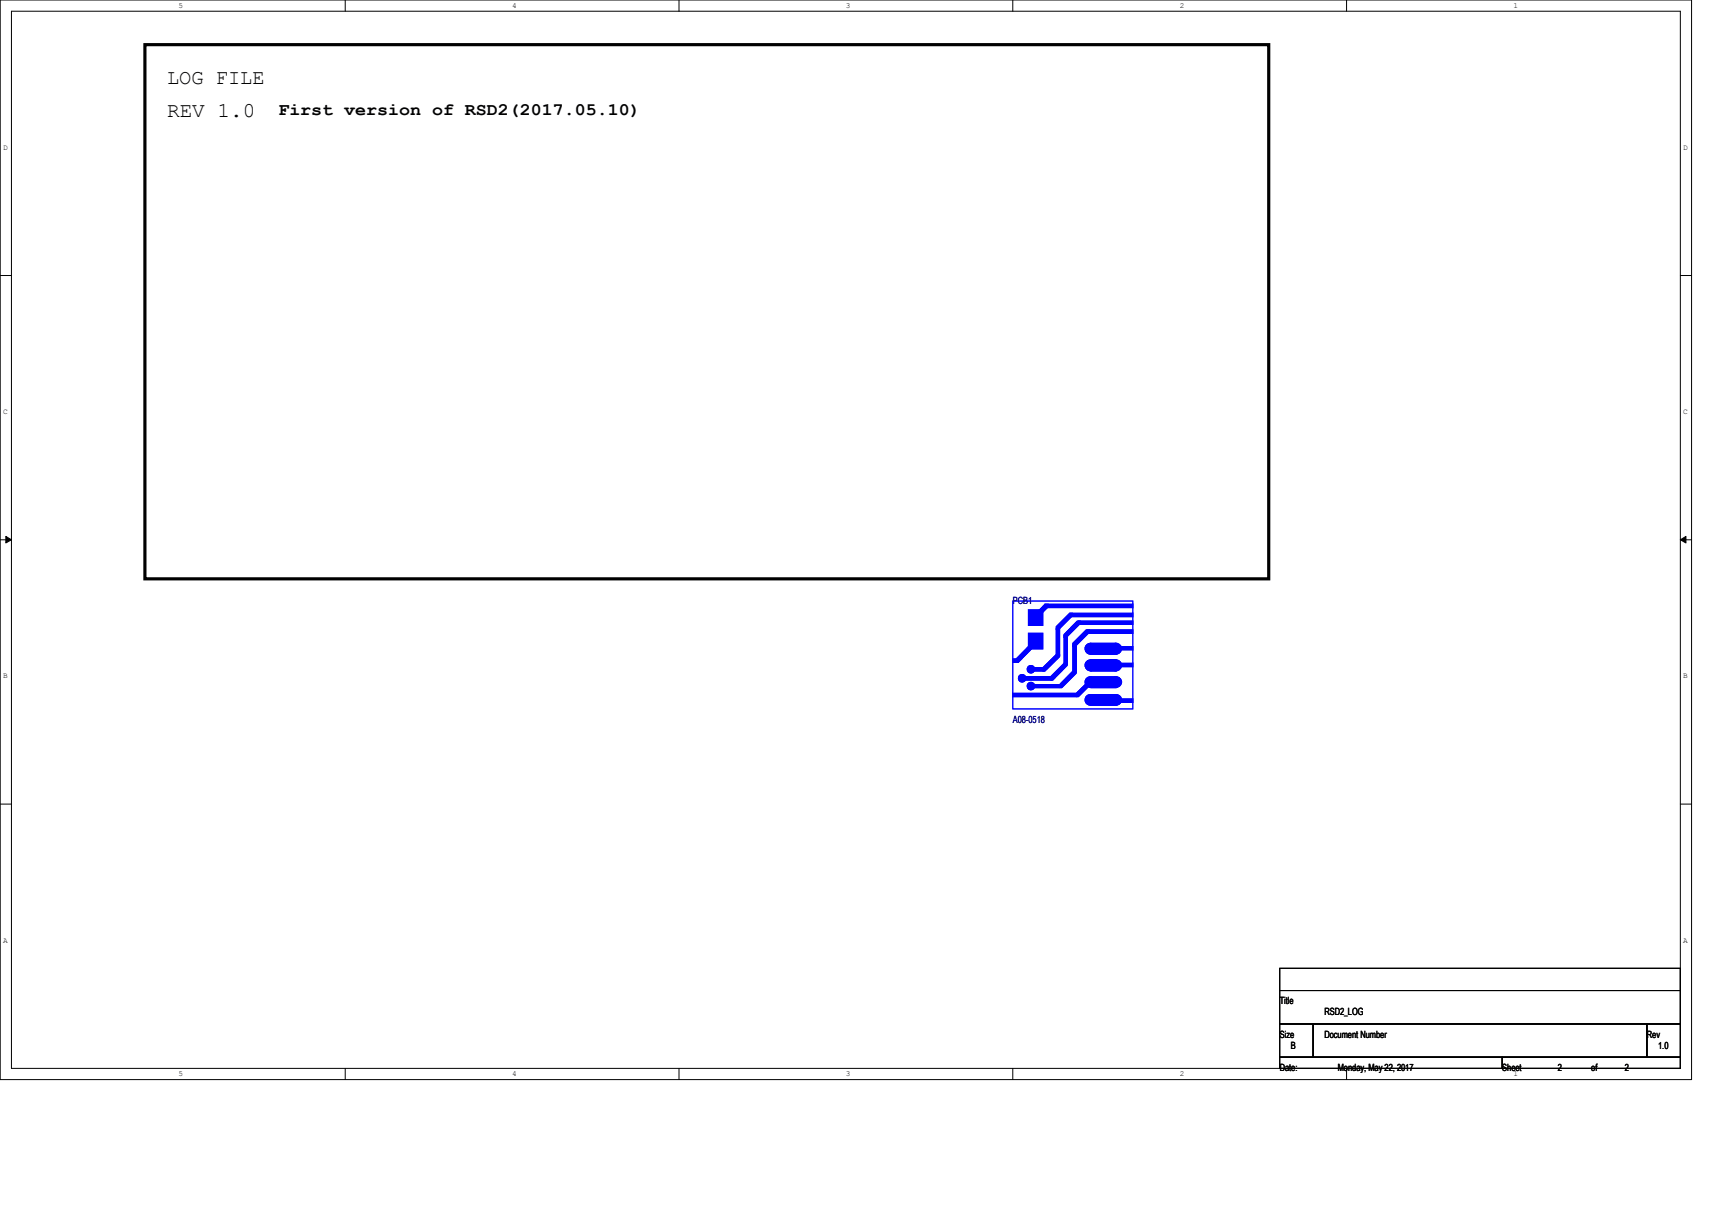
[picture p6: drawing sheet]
<svg xmlns="http://www.w3.org/2000/svg" width="297mm" height="210mm" viewBox="0 0 297 210" stroke-linecap="round" stroke-linejoin="round" font-family="sans-serif">
<path d="M0 0h293.5v187.3h-293.5zM2 1.9h289.5v183.4h-289.5z" fill="none" stroke="#000" stroke-width=".17"/>
<g fill="#fff">
<path d="M30.9 .2h.8v1.5h-.8z"/>
<path d="M30.9 185.5h.8v1.6h-.8z"/>
</g>
<path d="M59.9 0v1.9M59.9 185.3v2" fill="none" stroke="#000" stroke-width=".17"/>
<g fill="#fff">
<path d="M88.9 .2h.8v1.5h-.8z"/>
<path d="M88.9 185.5h.8v1.6h-.8z"/>
</g>
<path d="M117.8 0v1.9M117.8 185.3v2" fill="none" stroke="#000" stroke-width=".17"/>
<g fill="#fff">
<path d="M146.8 .2h.8v1.5h-.8z"/>
<path d="M146.8 185.5h.8v1.6h-.8z"/>
</g>
<path d="M175.7 0v1.9M175.7 185.3v2" fill="none" stroke="#000" stroke-width=".17"/>
<g fill="#fff">
<path d="M204.7 .2h.8v1.5h-.8z"/>
<path d="M204.7 185.5h.8v1.6h-.8z"/>
</g>
<path d="M233.6 0v1.9M233.6 185.3v2" fill="none" stroke="#000" stroke-width=".17"/>
<g fill="#fff">
<path d="M262.6 .2h.8v1.5h-.8z"/>
<path d="M262.6 185.5h.8v1.6h-.8z"/>
<path d="M.5 24.8h.9v1.6h-.9z"/>
<path d="M292.1 24.8h.8v1.6h-.8z"/>
<path d="M.5 70.7h.9v1.5h-.9z"/>
<path d="M292.1 70.7h.8v1.5h-.8z"/>
</g>
<path d="M0 47.8h2M291.5 47.8h2" fill="none" stroke="#000" stroke-width=".17"/>
<g fill="#fff">
<path d="M.5 116.5h.9v1.6h-.9z"/>
<path d="M292.1 116.5h.8v1.6h-.8z"/>
</g>
<path d="M0 93.6h2M1 93l1 .6-1 .6zM291.5 93.6l1-.6v1.2zM291.5 93.6h2" fill="none" stroke="#000" stroke-width=".17"/>
<path d="M1 93l1 .6-1 .6zM291.5 93.6l1-.6v1.2z" fill="#000"/>
<g fill="#fff">
<path d="M.5 162.4h.9v1.5h-.9z"/>
<path d="M292.1 162.4h.8v1.5h-.8z"/>
</g>
<path d="M0 139.5h2M291.5 139.5h2M222 168h69.5v3.8h-69.5zM222 171.8h69.5v5.8h-69.5zM222 177.6h5.8v5.8h-5.8zM227.8 177.6h57.9v5.8h-57.9zM285.7 177.6h5.8v5.8h-5.8zM222 183.4h38.6v1.9h-38.6zM260.6 183.4h30.9v1.9h-30.9z" fill="none" stroke="#000" stroke-width=".17"/>
<path d="M25.1 7.7h195v92.7h-195z" fill="none" stroke="#000" stroke-width=".55"/>
<circle cx="178.9" cy="119" r=".66" fill="#00f"/>
<circle cx="178.9" cy="119" r=".66" fill="none" stroke="#00f" stroke-width=".17"/>
<path d="M186.1 112h.6v4.6h-.6z" fill-rule="evenodd" fill="#00f"/>
<path d="M186.1 112h.6v4.6h-.6z" fill="none" stroke="#00f" stroke-width=".17"/>
<path d="M179.2 118.7h4.7v.6h-4.7z" fill-rule="evenodd" fill="#00f"/>
<path d="M179.2 118.7h4.7v.6h-4.7z" fill="none" stroke="#00f" stroke-width=".17"/>
<path d="M186.1 116.4h.6v.4l-2.5 2.5h-.3v-.6z" fill-rule="evenodd" fill="#00f"/>
<path d="M186.1 116.4h.6v.4l-2.5 2.5h-.3v-.6z" fill="none" stroke="#00f" stroke-width=".17"/>
<path d="M191.9 112.2h4.7v.5h-4.7z" fill-rule="evenodd" fill="#00f"/>
<path d="M191.9 112.2h4.7v.5h-4.7z" fill="none" stroke="#00f" stroke-width=".17"/>
<circle cx="177.3" cy="117.7" r=".66" fill="#00f"/>
<circle cx="177.3" cy="117.7" r=".66" fill="none" stroke="#00f" stroke-width=".17"/>
<path d="M182.3 117.4l2.3-2.3h.6v.3l-2.5 2.6h-.4z" fill-rule="evenodd" fill="#00f"/>
<path d="M182.3 117.4l2.3-2.3h.6v.3l-2.5 2.6h-.4z" fill="none" stroke="#00f" stroke-width=".17"/>
<path d="M184.6 110.2h.6v5.1h-.6z" fill-rule="evenodd" fill="#00f"/>
<path d="M184.6 110.2h.6v5.1h-.6z" fill="none" stroke="#00f" stroke-width=".17"/>
<path d="M175.7 114.3h1v.6h-1z" fill-rule="evenodd" fill="#00f"/>
<path d="M175.7 114.3h1v.6h-1z" fill="none" stroke="#00f" stroke-width=".17"/>
<circle cx="178.9" cy="116.1" r=".66" fill="#00f"/>
<circle cx="178.9" cy="116.1" r=".66" fill="none" stroke="#00f" stroke-width=".17"/>
<path d="M180.9 115.8l2.4-2.3h.6v.4l-2.6 2.5h-.4z" fill-rule="evenodd" fill="#00f"/>
<path d="M180.9 115.8l2.4-2.3h.6v.4l-2.6 2.5h-.4z" fill="none" stroke="#00f" stroke-width=".17"/>
<path d="M183.3 109.1h.6v4.6h-.6z" fill-rule="evenodd" fill="#00f"/>
<path d="M183.3 109.1h.6v4.6h-.6z" fill="none" stroke="#00f" stroke-width=".17"/>
<path d="M186.1 111.6l2.4-2.3h.6v.3l-2.6 2.6h-.4z" fill-rule="evenodd" fill="#00f"/>
<path d="M186.1 111.6l2.4-2.3h.6v.3l-2.6 2.6h-.4z" fill="none" stroke="#00f" stroke-width=".17"/>
<path d="M186.9 107.7h.6v.4l-2.5 2.5h-.4v-.5z" fill-rule="evenodd" fill="#00f"/>
<path d="M186.9 107.7h.6v.4l-2.5 2.5h-.4v-.5z" fill="none" stroke="#00f" stroke-width=".17"/>
<path d="M183.3 108.7l2.3-2.3h.5v.4l-2.5 2.5h-.3z" fill-rule="evenodd" fill="#00f"/>
<path d="M183.3 108.7l2.3-2.3h.5v.4l-2.5 2.5h-.3z" fill="none" stroke="#00f" stroke-width=".17"/>
<path d="M188.7 109.3h7.9v.6h-7.9z" fill-rule="evenodd" fill="#00f"/>
<path d="M188.7 109.3h7.9v.6h-7.9z" fill="none" stroke="#00f" stroke-width=".17"/>
<path d="M187.1 107.7h9.5v.6h-9.5z" fill-rule="evenodd" fill="#00f"/>
<path d="M187.1 107.7h9.5v.6h-9.5z" fill="none" stroke="#00f" stroke-width=".17"/>
<path d="M185.6 106.4h11v.6h-11z" fill-rule="evenodd" fill="#00f"/>
<path d="M185.6 106.4h11v.6h-11z" fill="none" stroke="#00f" stroke-width=".17"/>
<circle cx="193.7" cy="112.5" r=".95" fill="#00f"/>
<circle cx="193.7" cy="112.5" r=".95" fill="none" stroke="#00f" stroke-width=".17"/>
<path d="M189.2 111.6h4.5v1.9h-4.5z" fill-rule="evenodd" fill="#00f"/>
<path d="M189.2 111.6h4.5v1.9h-4.5z" fill="none" stroke="#00f" stroke-width=".17"/>
<circle cx="189.2" cy="112.5" r=".95" fill="#00f"/>
<circle cx="189.2" cy="112.5" r=".95" fill="none" stroke="#00f" stroke-width=".17"/>
<circle cx="193.7" cy="115.4" r=".95" fill="#00f"/>
<circle cx="193.7" cy="115.4" r=".95" fill="none" stroke="#00f" stroke-width=".17"/>
<path d="M189.2 114.5h4.5v1.9h-4.5z" fill-rule="evenodd" fill="#00f"/>
<path d="M189.2 114.5h4.5v1.9h-4.5z" fill="none" stroke="#00f" stroke-width=".17"/>
<circle cx="189.2" cy="115.4" r=".95" fill="#00f"/>
<circle cx="189.2" cy="115.4" r=".95" fill="none" stroke="#00f" stroke-width=".17"/>
<circle cx="189.2" cy="118.3" r=".95" fill="#00f"/>
<circle cx="189.2" cy="118.3" r=".95" fill="none" stroke="#00f" stroke-width=".17"/>
<path d="M189.2 117.4h4.5v1.9h-4.5z" fill-rule="evenodd" fill="#00f"/>
<path d="M189.2 117.4h4.5v1.9h-4.5z" fill="none" stroke="#00f" stroke-width=".17"/>
<circle cx="193.7" cy="118.3" r=".95" fill="#00f"/>
<circle cx="193.7" cy="118.3" r=".95" fill="none" stroke="#00f" stroke-width=".17"/>
<path d="M191.9 115.1h4.7v.6h-4.7z" fill-rule="evenodd" fill="#00f"/>
<path d="M191.9 115.1h4.7v.6h-4.7z" fill="none" stroke="#00f" stroke-width=".17"/>
<path d="M177.8 117.4h4.7v.6h-4.7z" fill-rule="evenodd" fill="#00f"/>
<path d="M177.8 117.4h4.7v.6h-4.7z" fill="none" stroke="#00f" stroke-width=".17"/>
<path d="M175.7 120.3h11v.6h-11z" fill-rule="evenodd" fill="#00f"/>
<path d="M175.7 120.3h11v.6h-11z" fill="none" stroke="#00f" stroke-width=".17"/>
<path d="M186.7 120.3l2.4-2.3h.5v.4l-2.5 2.5h-.4z" fill-rule="evenodd" fill="#00f"/>
<path d="M186.7 120.3l2.4-2.3h.5v.4l-2.5 2.5h-.4z" fill="none" stroke="#00f" stroke-width=".17"/>
<path d="M189.2 120.5h4.5v1.9h-4.5z" fill-rule="evenodd" fill="#00f"/>
<path d="M189.2 120.5h4.5v1.9h-4.5z" fill="none" stroke="#00f" stroke-width=".17"/>
<circle cx="189.2" cy="121.4" r=".95" fill="#00f"/>
<circle cx="189.2" cy="121.4" r=".95" fill="none" stroke="#00f" stroke-width=".17"/>
<circle cx="193.7" cy="121.4" r=".95" fill="#00f"/>
<circle cx="193.7" cy="121.4" r=".95" fill="none" stroke="#00f" stroke-width=".17"/>
<path d="M192.1 121.2h4.5v.6h-4.5z" fill-rule="evenodd" fill="#00f"/>
<path d="M192.1 121.2h4.5v.6h-4.5z" fill="none" stroke="#00f" stroke-width=".17"/>
<path d="M178.4 105.8h2.5v2.7h-2.5z" fill-rule="evenodd" fill="#00f"/>
<path d="M178.4 105.8h2.5v2.7h-2.5z" fill="none" stroke="#00f" stroke-width=".17"/>
<path d="M178.4 109.9h2.5v2.7h-2.5z" fill-rule="evenodd" fill="#00f"/>
<path d="M178.4 109.9h2.5v2.7h-2.5z" fill="none" stroke="#00f" stroke-width=".17"/>
<path d="M181.3 104.8h.6v.4l-2.5 2.5h-.4v-.6z" fill-rule="evenodd" fill="#00f"/>
<path d="M181.3 104.8h.6v.4l-2.5 2.5h-.4v-.6z" fill="none" stroke="#00f" stroke-width=".17"/>
<path d="M181.3 104.8h15.3v.6h-15.3z" fill-rule="evenodd" fill="#00f"/>
<path d="M181.3 104.8h15.3v.6h-15.3z" fill="none" stroke="#00f" stroke-width=".17"/>
<path d="M178.6 112h.6v.4l-2.5 2.5h-.4v-.6z" fill-rule="evenodd" fill="#00f"/>
<path d="M178.6 112h.6v.4l-2.5 2.5h-.4v-.6z" fill="none" stroke="#00f" stroke-width=".17"/>
<path d="M178.6 115.8h2.5v.6h-2.5z" fill-rule="evenodd" fill="#00f"/>
<path d="M175.7 104.3h20.9v18.7h-20.9zM178.6 115.8h2.5v.6h-2.5z" fill="none" stroke="#00f" stroke-width=".17"/>
<circle cx="178.9" cy="119" r=".66" fill="#00f"/>
<circle cx="178.9" cy="119" r=".66" fill="none" stroke="#00f" stroke-width=".17"/>
<path d="M186.1 112h.6v4.6h-.6z" fill-rule="evenodd" fill="#00f"/>
<path d="M186.1 112h.6v4.6h-.6z" fill="none" stroke="#00f" stroke-width=".17"/>
<path d="M179.2 118.7h4.7v.6h-4.7z" fill-rule="evenodd" fill="#00f"/>
<path d="M179.2 118.7h4.7v.6h-4.7z" fill="none" stroke="#00f" stroke-width=".17"/>
<path d="M186.1 116.4h.6v.4l-2.5 2.5h-.3v-.6z" fill-rule="evenodd" fill="#00f"/>
<path d="M186.1 116.4h.6v.4l-2.5 2.5h-.3v-.6z" fill="none" stroke="#00f" stroke-width=".17"/>
<path d="M191.9 112.2h4.7v.5h-4.7z" fill-rule="evenodd" fill="#00f"/>
<path d="M191.9 112.2h4.7v.5h-4.7z" fill="none" stroke="#00f" stroke-width=".17"/>
<circle cx="177.3" cy="117.7" r=".66" fill="#00f"/>
<circle cx="177.3" cy="117.7" r=".66" fill="none" stroke="#00f" stroke-width=".17"/>
<path d="M182.3 117.4l2.3-2.3h.6v.3l-2.5 2.6h-.4z" fill-rule="evenodd" fill="#00f"/>
<path d="M182.3 117.4l2.3-2.3h.6v.3l-2.5 2.6h-.4z" fill="none" stroke="#00f" stroke-width=".17"/>
<path d="M184.6 110.2h.6v5.1h-.6z" fill-rule="evenodd" fill="#00f"/>
<path d="M184.6 110.2h.6v5.1h-.6z" fill="none" stroke="#00f" stroke-width=".17"/>
<path d="M175.7 114.3h1v.6h-1z" fill-rule="evenodd" fill="#00f"/>
<path d="M175.7 114.3h1v.6h-1z" fill="none" stroke="#00f" stroke-width=".17"/>
<circle cx="178.9" cy="116.1" r=".66" fill="#00f"/>
<circle cx="178.9" cy="116.1" r=".66" fill="none" stroke="#00f" stroke-width=".17"/>
<path d="M180.9 115.8l2.4-2.3h.6v.4l-2.6 2.5h-.4z" fill-rule="evenodd" fill="#00f"/>
<path d="M180.9 115.8l2.4-2.3h.6v.4l-2.6 2.5h-.4z" fill="none" stroke="#00f" stroke-width=".17"/>
<path d="M183.3 109.1h.6v4.6h-.6z" fill-rule="evenodd" fill="#00f"/>
<path d="M183.3 109.1h.6v4.6h-.6z" fill="none" stroke="#00f" stroke-width=".17"/>
<path d="M186.1 111.6l2.4-2.3h.6v.3l-2.6 2.6h-.4z" fill-rule="evenodd" fill="#00f"/>
<path d="M186.1 111.6l2.4-2.3h.6v.3l-2.6 2.6h-.4z" fill="none" stroke="#00f" stroke-width=".17"/>
<path d="M186.9 107.7h.6v.4l-2.5 2.5h-.4v-.5z" fill-rule="evenodd" fill="#00f"/>
<path d="M186.9 107.7h.6v.4l-2.5 2.5h-.4v-.5z" fill="none" stroke="#00f" stroke-width=".17"/>
<path d="M183.3 108.7l2.3-2.3h.5v.4l-2.5 2.5h-.3z" fill-rule="evenodd" fill="#00f"/>
<path d="M183.3 108.7l2.3-2.3h.5v.4l-2.5 2.5h-.3z" fill="none" stroke="#00f" stroke-width=".17"/>
<path d="M188.7 109.3h7.9v.6h-7.9z" fill-rule="evenodd" fill="#00f"/>
<path d="M188.7 109.3h7.9v.6h-7.9z" fill="none" stroke="#00f" stroke-width=".17"/>
<path d="M187.1 107.7h9.5v.6h-9.5z" fill-rule="evenodd" fill="#00f"/>
<path d="M187.1 107.7h9.5v.6h-9.5z" fill="none" stroke="#00f" stroke-width=".17"/>
<path d="M185.6 106.4h11v.6h-11z" fill-rule="evenodd" fill="#00f"/>
<path d="M185.6 106.4h11v.6h-11z" fill="none" stroke="#00f" stroke-width=".17"/>
<circle cx="193.7" cy="112.5" r=".95" fill="#00f"/>
<circle cx="193.7" cy="112.5" r=".95" fill="none" stroke="#00f" stroke-width=".17"/>
<path d="M189.2 111.6h4.5v1.9h-4.5z" fill-rule="evenodd" fill="#00f"/>
<path d="M189.2 111.6h4.5v1.9h-4.5z" fill="none" stroke="#00f" stroke-width=".17"/>
<circle cx="189.2" cy="112.5" r=".95" fill="#00f"/>
<circle cx="189.2" cy="112.5" r=".95" fill="none" stroke="#00f" stroke-width=".17"/>
<circle cx="193.7" cy="115.4" r=".95" fill="#00f"/>
<circle cx="193.7" cy="115.4" r=".95" fill="none" stroke="#00f" stroke-width=".17"/>
<path d="M189.2 114.5h4.5v1.9h-4.5z" fill-rule="evenodd" fill="#00f"/>
<path d="M189.2 114.5h4.5v1.9h-4.5z" fill="none" stroke="#00f" stroke-width=".17"/>
<circle cx="189.2" cy="115.4" r=".95" fill="#00f"/>
<circle cx="189.2" cy="115.4" r=".95" fill="none" stroke="#00f" stroke-width=".17"/>
<circle cx="189.2" cy="118.3" r=".95" fill="#00f"/>
<circle cx="189.2" cy="118.3" r=".95" fill="none" stroke="#00f" stroke-width=".17"/>
<path d="M189.2 117.4h4.5v1.9h-4.5z" fill-rule="evenodd" fill="#00f"/>
<path d="M189.2 117.4h4.5v1.9h-4.5z" fill="none" stroke="#00f" stroke-width=".17"/>
<circle cx="193.7" cy="118.3" r=".95" fill="#00f"/>
<circle cx="193.7" cy="118.3" r=".95" fill="none" stroke="#00f" stroke-width=".17"/>
<path d="M191.9 115.1h4.7v.6h-4.7z" fill-rule="evenodd" fill="#00f"/>
<path d="M191.9 115.1h4.7v.6h-4.7z" fill="none" stroke="#00f" stroke-width=".17"/>
<path d="M177.8 117.4h4.7v.6h-4.7z" fill-rule="evenodd" fill="#00f"/>
<path d="M177.8 117.4h4.7v.6h-4.7z" fill="none" stroke="#00f" stroke-width=".17"/>
<path d="M175.7 120.3h11v.6h-11z" fill-rule="evenodd" fill="#00f"/>
<path d="M175.7 120.3h11v.6h-11z" fill="none" stroke="#00f" stroke-width=".17"/>
<path d="M186.7 120.3l2.4-2.3h.5v.4l-2.5 2.5h-.4z" fill-rule="evenodd" fill="#00f"/>
<path d="M186.7 120.3l2.4-2.3h.5v.4l-2.5 2.5h-.4z" fill="none" stroke="#00f" stroke-width=".17"/>
<path d="M189.2 120.5h4.5v1.9h-4.5z" fill-rule="evenodd" fill="#00f"/>
<path d="M189.2 120.5h4.5v1.9h-4.5z" fill="none" stroke="#00f" stroke-width=".17"/>
<circle cx="189.2" cy="121.4" r=".95" fill="#00f"/>
<circle cx="189.2" cy="121.4" r=".95" fill="none" stroke="#00f" stroke-width=".17"/>
<circle cx="193.7" cy="121.4" r=".95" fill="#00f"/>
<circle cx="193.7" cy="121.4" r=".95" fill="none" stroke="#00f" stroke-width=".17"/>
<path d="M192.1 121.2h4.5v.6h-4.5z" fill-rule="evenodd" fill="#00f"/>
<path d="M192.1 121.2h4.5v.6h-4.5z" fill="none" stroke="#00f" stroke-width=".17"/>
<path d="M178.4 105.8h2.5v2.7h-2.5z" fill-rule="evenodd" fill="#00f"/>
<path d="M178.4 105.8h2.5v2.7h-2.5z" fill="none" stroke="#00f" stroke-width=".17"/>
<path d="M178.4 109.9h2.5v2.7h-2.5z" fill-rule="evenodd" fill="#00f"/>
<path d="M178.4 109.9h2.5v2.7h-2.5z" fill="none" stroke="#00f" stroke-width=".17"/>
<path d="M181.3 104.8h.6v.4l-2.5 2.5h-.4v-.6z" fill-rule="evenodd" fill="#00f"/>
<path d="M181.3 104.8h.6v.4l-2.5 2.5h-.4v-.6z" fill="none" stroke="#00f" stroke-width=".17"/>
<path d="M181.3 104.8h15.3v.6h-15.3z" fill-rule="evenodd" fill="#00f"/>
<path d="M181.3 104.8h15.3v.6h-15.3z" fill="none" stroke="#00f" stroke-width=".17"/>
<path d="M178.6 112h.6v.4l-2.5 2.5h-.4v-.6z" fill-rule="evenodd" fill="#00f"/>
<path d="M178.6 112h.6v.4l-2.5 2.5h-.4v-.6z" fill="none" stroke="#00f" stroke-width=".17"/>
<path d="M178.6 115.8h2.5v.6h-2.5z" fill-rule="evenodd" fill="#00f"/>
<path d="M175.7 104.3h20.9v18.7h-20.9zM178.6 115.8h2.5v.6h-2.5z" fill="none" stroke="#00f" stroke-width=".17"/>
<g font-size="3.6">
<text x="29" y="14.5">LOG FILE</text>
<text x="29" y="20.3">REV 1.0</text>
</g>
<text font-size="3" x="48.3" y="19.9">First version of RSD2(2017.05.10)</text>
<g font-size="1.7" fill="#000080">
<text x="175.7" y="104.7">PCB1</text>
<text x="175.7" y="125.4">A08-0518</text>
</g>
<g font-size="1.7">
<text x="222" y="174.2">Title</text>
<text x="229.8" y="176.1">RSD2_LOG</text>
<text x="222" y="180">Size</text>
<text x="222" y="185.8">Date:</text>
<text x="224" y="181.9">B</text>
<text x="229.8" y="180">Document Number</text>
<text x="232.1" y="185.8">Monday, May 22, 2017</text>
<text x="260.6" y="185.8">Sheet</text>
<text x="270.3" y="185.8">2</text>
<text x="276.1" y="185.8">of</text>
<text x="281.9" y="185.8">2</text>
<text x="285.7" y="180">Rev</text>
<text x="287.7" y="181.9">1.0</text>
</g>
<g font-size="1.3">
<text x="30.9" y="1.4">5</text>
<text x="88.9" y="1.4">4</text>
<text x="146.8" y="1.4">3</text>
<text x="204.7" y="1.4">2</text>
<text x="262.6" y="1.4">1</text>
<text x=".5" y="26">D</text>
<text x="292.1" y="26">D</text>
<text x=".5" y="71.8">C</text>
<text x="292.1" y="71.8">C</text>
<text x=".5" y="117.7">B</text>
<text x="292.1" y="117.7">B</text>
<text x=".5" y="163.5">A</text>
<text x="292.1" y="163.5">A</text>
<text x="30.9" y="186.7">5</text>
<text x="88.9" y="186.7">4</text>
<text x="146.8" y="186.7">3</text>
<text x="204.7" y="186.7">2</text>
<text x="262.6" y="186.7">1</text>
</g>
</svg>
